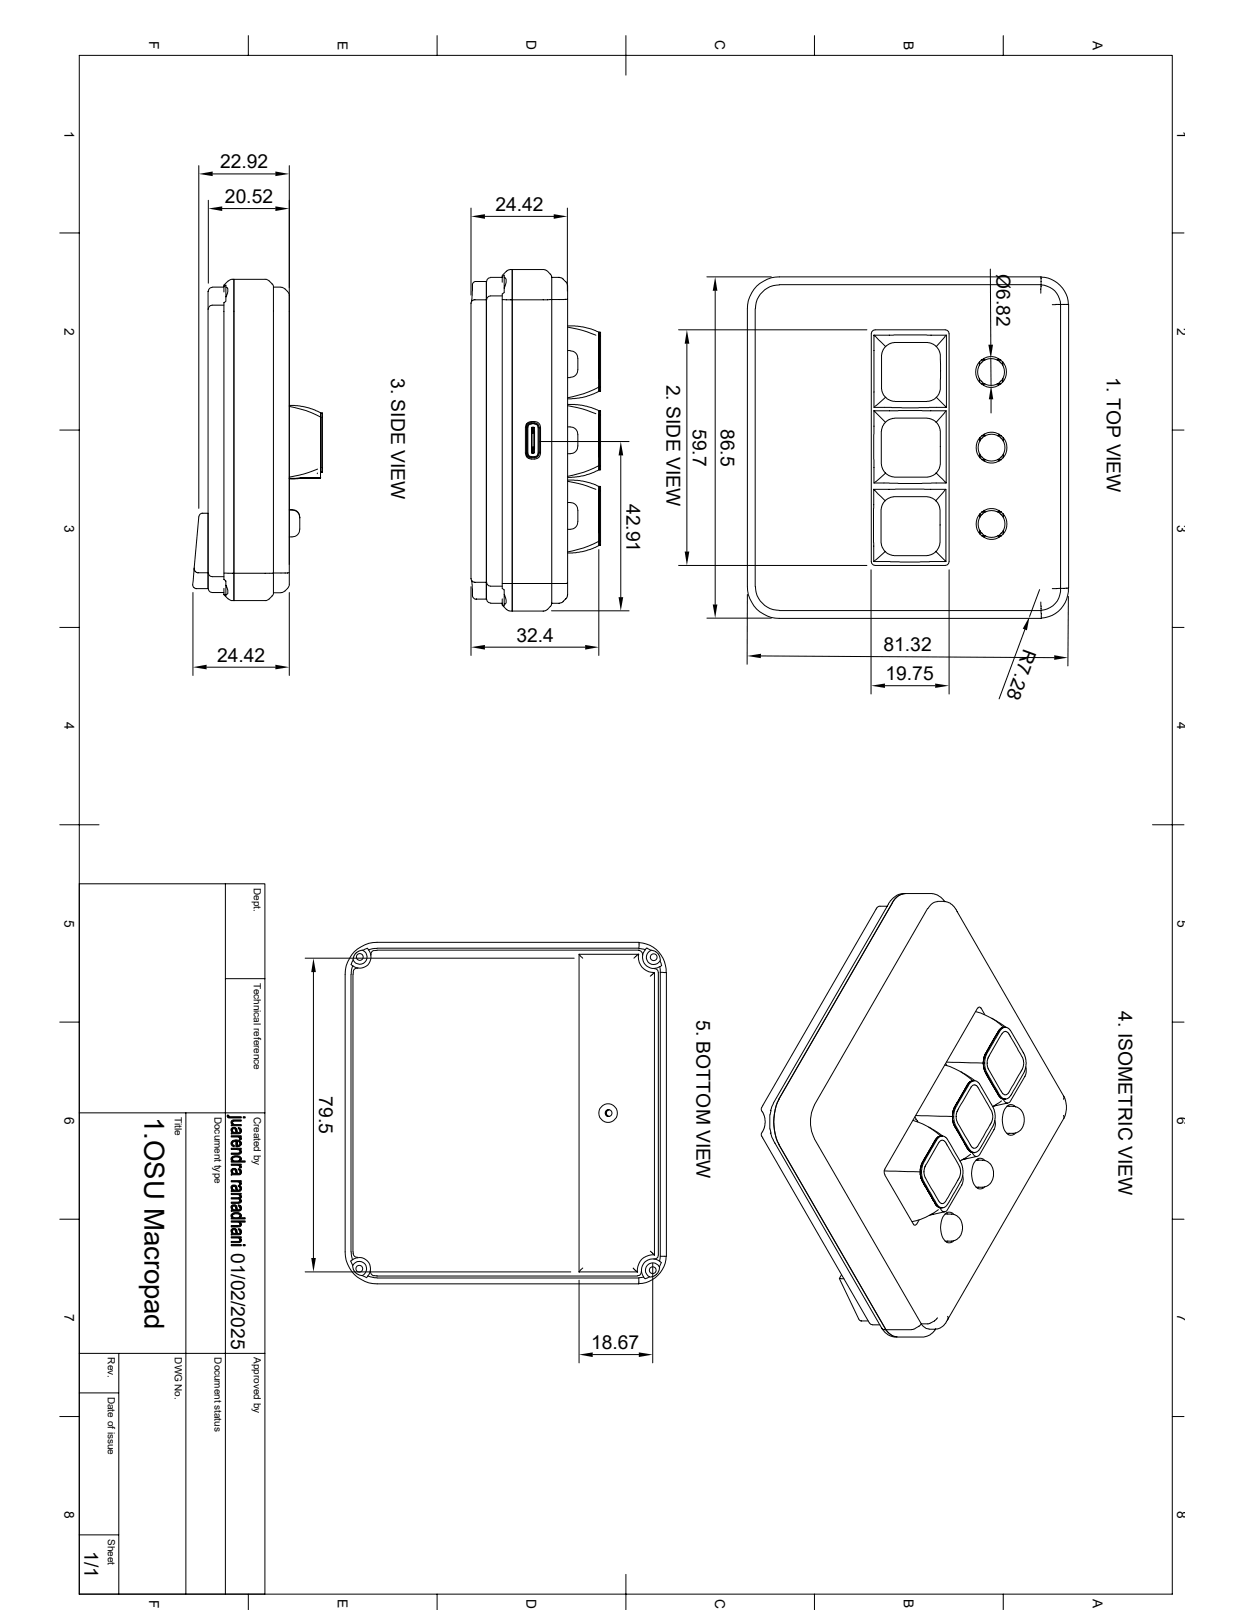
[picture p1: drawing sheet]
<svg xmlns="http://www.w3.org/2000/svg" width="216mm" height="279mm" viewBox="0 0 216 279" stroke-linecap="round" stroke-linejoin="round" font-family="sans-serif">
<g fill="none" stroke="#000" stroke-width=".17">
<path d="M13.8 9.6h189.7v267h-189.7zM43.1 6.2v3.4M75.9 6.2v3.4M108.6 6.2v6.8M141.4 6.2v3.4M174.1 6.2v3.4M34.5 28.7v59.5M36.2 34.8v14.3M36.9 30.2h10.9M38.6 36.2h9.2M50.2 28.7v69.3M81.7 36.1v15.1"/>
<path d="M84.2 37.5h11.9M98.5 36.1v14.4M10.4 40.4h3.4M36.8 49.8h2.1M36.8 49.9l-.3 .1-.4 .5v48.9M38.9 49.7l.3-.2v.3M38.9 49.7v1M38.9 53h-2.4l-.3 .3v.3M39.2 49.8a.75 .75 0 0 1 .2 1.2l-.2 .6zM39.2 51.6v.7l-.3 .2v46.9M39.6 48.8l-.7 .7v.2M39.6 48.8l.5-.3h6.1l1 .8"/>
<path d="M40.6 48.5v55.7zM47.2 49.3l.3 .5M47.5 49.8v49.6M47.5 49.8h1.3M48.8 49.9a1.76 1.76 0 0 1 1.4 1.4v48.1h-2.7M81.8 52.4l.2-2a1.57 1.57 0 0 1 .3-1.5h2.1v52.1M84.4 52h-2.2l-.5 .5 .1 48a.58 .58 0 0 0 .6 .5h2M84.4 52v49M85.1 48.1h2.1M85.1 48.2l-.3 .1-.4 .6v3.1M87.2 48v1M87.2 48l.3-.2v.3"/>
<path d="M87.2 51.4h-2.4l-.3 .3v.3M87.2 52v49.3M87.5 50l.3-.9a.72 .72 0 0 0-.3-1v2.7l-.3 .2v1h8.6M88.9 46.8v59.2M88.9 46.8h5.5l.6 .2 .5 .6 .3 .5M88.9 46.8h-.6l-.4 .2-.7 .8v.2M95.8 48.1l1.7 .1 .8 .8 .2 .6v2.3M95.8 48.1v3.9M95.8 52v49.3M98.5 56.6l2.6 .1 1.6 .4 1.3 .6M98.5 56.8l2.5 .5 2.4 .9M98.5 51.9l-2.7 .1"/>
<path d="M98.5 51.9v49.3M103.9 58.3v7.4M103.9 58.4h.1M104 57.7v9.5M104 57.7h.2v10.2h-.2M104 57.7v.7M104 58.4v8.8M117.8 57.2h32.7M119.2 59.6v36.1M122.7 48h11.2M124.1 50.5v54.4M131.1 53.6v48.2"/>
<path d="M135.3 49.4a4.2 4.2 0 0 0-4.2 4.2M135.3 49.4h45.4M151.6 57.3l12.4-.1 .4 .1 .2 .3 .1 39.9-.1 .3-.2 .2-12.5 .1-.3-.1-.3-.2-.1-39.9 .1-.3zM151.7 58.2v12.5h12.6l-1.8-1.7M151.7 58.2l2 2M151.7 58.2h12.6v12.5M164.2 58.2l-1.7 2M171.9 46.7l.1 13.1M180.7 48.1a4.9 4.9 0 0 1 4.7 4.7M180.7 49.4a3.5 3.5 0 0 1 3.4 3.4M180.7 49.4v-1.4h-45.4a5.5 5.5 0 0 0-5.6 5.6v48.2a5.5 5.5 0 0 0 5.6 5.5h45.4v-1.3M180.7 49.4l-.1 1.5"/>
<path d="M184.1 52.8v49.3M184.1 52.8h1.4M184.1 52.8l-1.5 .1M185.5 52.8v49.3h-1.4M203.5 40.4h2M10.4 74.6h3.4M50.2 70.4h1.4l1.3 .2 1.7 .5 1.1 .6M50.2 70.5l2.9 .7 2.6 1.2M55.7 71.7h.3v10.2M55.7 71.7v10.2M55.7 72.4v9.5M55.7 71.7v.7"/>
<path d="M91.4 74h.1M91.4 78.6l.3 .6 .5 .3M91.4 75.3h.1M91.4 79.2h.3M91.4 75.7h.1M91.4 77h.1M91.4 77.5h.1M91.4 78.8h.1M91.4 73.6v5.6M91.4 74.3h.1M91.4 74.6h.1M91.4 78.2h.1"/>
<path d="M91.4 78.6h.1M91.4 79.2h.1M91.4 73.5h.3M91.5 73.6h-.1M91.5 73.4a1.66 1.66 0 0 1 2.2 .3l.1 .5v4.4a1.26 1.26 0 0 1-1.8 1 .96 .96 0 0 1-.8-1v-4.4zM91.7 73.4h1.3l.3 .2 .3 .4v4.6l-.1 .4-.3 .3-.4 .2h-1.1M92.2 73.4l-.5 .2-.3 .6M92.2 73.6l-.4 .1-.2 .5 .1 4.7a1.16 1.16 0 0 0 1.5 .2l.2-.5v-4.4l-.2-.5-.4-.1M92.2 73.5l-.5 .2-.2 .5v4.4l.2 .5 .5 .2M92.2 79.4h.6M92.2 73.4h.6M92.2 74.8h.1"/>
<path d="M92.2 73.5h.6M92.3 76.3v.2M92.3 76.7v.1M92.3 77v.2M92.3 77.3v.3M92.3 77.7v.2M92.3 75.9v.3M92.3 75.6v.2M92.3 75.3v.2M92.3 74.9v.2M92.3 77.9l-.1 .1M92.4 78h.2v.7h-.2z"/>
<path d="M92.4 74.8h.2v.4h-.2zM92.4 78v-.4h.2v.4M92.4 74.2h-.2v4.4h.2M92.6 74.2h.2v.6h-.2v-.7h-.2l-.1 .7 .1 3.1M92.6 77.9h.1M92.7 77.9l.1 .7h-.2M92.7 74.8v3.1M92.8 73.5l.3 .1 .3 .2 .1 .4M92.8 74.8v3.2M92.8 76.3v.2M92.8 76.7v.1M92.8 77v.2"/>
<path d="M92.8 77.3v.3M92.8 77.7v.2M92.8 75.9v.3M92.8 75.6v.2M92.8 75.3v.2M92.8 74.9v.2M93.5 78.6l-.2 .5-.5 .2M93.5 74.2v4.4M93.6 78.5h.2M93.6 74.3h.2M93.7 76.6h15.5M98.5 70.2h1.7l1.6 .3 2.2 .8"/>
<path d="M98.5 74.1a1.52 1.52 0 0 1 1.8 1.9 3.5 3.5 0 0 1-.4 2.4l-.5 .3h-.9M98.5 65.5h.4M98.5 60.8h.4M98.5 70.4l2.5 .6 2.4 .8M98.9 60.9a1.47 1.47 0 0 1 1.4 1.9 3.3 3.3 0 0 1-.4 2.3l-.5 .3-.5 .1M103.9 71.9v7.4M103.9 72v.1M103.9 67.2l-2.6 1.1-2.8 .7M104 67.9l-1.7 .7-1.3 .4-2.5 .2M104 67.2v.7M104 71.3v9.5M104 71.3h.2v10.2h-.2"/>
<path d="M104 71.3v.7M104 72v8.8M107.7 79v24.6M151.7 71.3v12.5h12.5l-1.7-1.7M151.7 71.3l2 2M151.7 71.3h12.5M153.6 60.2l.7-.5 .9-.3h5.8l.6 .2 .7 .4 .8 1.1 .1 2.2v4.3l-.3 .9-.4 .5-.5 .4-1.1 .3h-5.5l-.9-.2-.5-.3-.7-.7-.3-1v-5.9l.1-.5zM153.7 68.9l-2 1.8M162.5 73.3l-.6-.4-1-.3h-6l-.7 .3-.7 .6-.3 .5-.2 .8v5.7l.2 .9 .6 .9 .5 .2 .9 .3h5.8l.8-.3 .7-.4M162.5 73.3l.5 .8 .2 .7v5.8l-.2 .7-.5 .8M164.2 71.3l-1.7 2M164.2 71.3v12.5"/>
<path d="M170 62.8v.6M170 65.7v.6M170 62.8v.5M170.1 75.9v.7M170.1 78.8v.6M170.1 75.9v.6M170.1 78.9v.6M170.3 66.6h.6M170.3 62.5h.6M170.3 66.1l.1 .2M170.3 62.4h.7M170.3 66.6h.7"/>
<path d="M170.3 79.7h.6M170.3 75.6h.6M170.3 79.2l.2 .2M170.4 62.8l-.1 .2M170.4 75.6h.7M170.4 79.8h.7M170.5 75.9l-.2 .2M170.7 62.2v.2M170.7 66.6v.3M170.8 75.4v.2M170.8 79.8v.2M170.9 79.8v.3"/>
<path d="M170.9 75.3v.3M172 62.2v4.7M172 69.3v2.4M173 62.4h.7M173 66.6h.7M173.1 75.6h.7M173.1 79.8h.7M173.1 66.6h.6M173.1 62.5h.6M173.2 79.7h.6M173.2 75.6h.6M173.3 62.2v.2"/>
<path d="M173.3 66.6v.3M173.4 79.8v.3M173.4 75.3v.3M173.4 79.8l-.1 .1M173.4 75.4v.2M173.4 79.8v.2M173.6 62.8l.1 .2M173.7 75.9l.1 .2M173.7 66.1l-.1 .2M173.8 79.2l-.1 .2M174 62.8v.5M174 65.7v.6"/>
<path d="M174.1 62.8v.6M174.1 65.7v.6M174.1 75.9v.6M174.1 78.9v.6M174.2 75.9v.7M174.2 78.8v.6M203.5 74.6h2M33.7 98.6a.81 .81 0 0 0 .7 .8h1.7v-10.3h-1.1l-.3 .1-.2 .5-1.1 11.7a.65 .65 0 0 0 .7 .8h2v-2.8M36.1 99.4v2.8M36.2 99.4v.3l.3 .3 2.4 .1M47.5 99.4v3.5M47.5 99.4h-8.6v1.1l.3 .3v.8"/>
<path d="M50.2 99.4v.5a3.1 3.1 0 0 1-.3 2.2l-.6 .6-.5 .1M50.2 88.4a1.41 1.41 0 0 1 1.8 1.5M50.2 88.5a1.42 1.42 0 0 1 1.8 1.4M52 89.9v.6a3.5 3.5 0 0 1-.4 2.3l-.4 .3-1 .1M55.1 82.1v.1M55.1 81.4l-2.4 .9-2.5 .5M55.6 82.9l-5.4 .2 5.4-.1M55.6 81.2v1.6M55.7 81.9l-.1 .1M55.7 81.9h.1M55.7 81.2h-.1M55.7 82.9l-5.5 .1"/>
<path d="M56 81.9h-.3M56 81.9l-.4 .1h.4M98.5 83.4l1.1-.1 1.5 .2 1.4 .3 1.5 .6M98.5 87.2a1.52 1.52 0 0 1 1.8 2 3.5 3.5 0 0 1-.4 2.3l-.5 .3-.9 .1M98.5 83.5l2.5 .6 2.4 .8M103.9 85v7.5M103.9 85.1v.1M103.9 93.9l-2.6 1.2-2.8 .7M103.9 80.8l-2.6 1.2-2.8 .7M103.9 95.4v18.3M104 94.7l-1.5 .6-1.5 .5-2.5 .2M104 81.5l-1.7 .8-1.2 .3-2.6 .2"/>
<path d="M104 84.4v9.5M104 93.9v.8M104 80.8v.7M104 84.4h.2v10.3h-.2M104 84.4v.7M104 85.1v8.8M117.8 98.1h32.7M151.2 98.9v21.5M151.6 84.9l2 2M151.6 84.9v12.6M151.6 84.9h12.6v12.6M153.6 95.7l.6 .4 1 .3h5.7l1-.3 .5-.4"/>
<path d="M153.6 95.7l-.5-.8-.2-.7v-5.8l.2-.7 .4-.7 1-.7 .6-.1h5.8l1 .3 .7 .6 .4 .7 .2 .7v5.6l-.3 .9-.5 .7M153.6 95.7l-2 1.8M153.7 95.7h.1M153.7 95.6h.1M153.7 82.1l-2 1.7M162.4 95.7h.1M162.4 95.6h.1M162.4 95.7l1.8 1.8h-12.6M164.1 84.9l-1.7 2M164.7 98.9v21.5M170.1 89.2v.6M170.1 92v.6"/>
<path d="M170.1 89.1v.6M170.1 92.1v.6M170.3 93h.6M170.3 88.9h.6M170.3 92.5l.2 .1M170.4 88.8h.7M170.4 93h.7M170.5 89.2l-.2 .2M170.8 88.6h.1M170.8 88.7h.1M170.8 88.6v.2M170.8 93v.3"/>
<path d="M170.9 88.6v.2M170.9 93v.3M173.1 88.8h.7M173.1 93h.7M173.2 93h.6M173.2 88.9h.6M173.3 88.6h.1M173.3 88.7h.1M173.4 88.6v.2M173.4 93v.3M173.7 89.2l.1 .2M173.8 92.5l-.1 .1"/>
<path d="M174.1 89.1v.6M174.1 92.1v.6M174.2 89.2v.6M174.2 92v.6M10.4 108.9h3.4M33.5 102.8v14.4M35.9 115.8h11.9M36.2 102.2v.3l.3 .2 .3 .1h2.1M38.9 102.1v1M38.9 103.1l.3 .3v-1.8l.3 .8a.51 .51 0 0 1-.3 .8M38.9 103.1l.7 .8M47.2 103.4l-1 .8h-6.1l-.5-.3"/>
<path d="M47.5 102.9h1.3M47.5 102.9l-.3 .5M50.2 102.8v14.4M81.7 101.8v11.9M81.8 100.7l.2 1.8a1.33 1.33 0 0 0 .3 1.4l2.1 .1M84.2 112.3h17.4M84.4 101v3M84.5 104v.3l.3 .3h.3M84.5 101v.4l.5 .3h2.2M85.1 104.7h2.1M87.2 103.9v1M87.2 104.9v.1l1 1h.7"/>
<path d="M87.5 103.1l.3 .7a.66 .66 0 0 1-.3 1.1zM87.5 104.9v.3l-.3-.3M95.7 106h13.5M95.8 101.3v3.4M95.8 101.3h-8.6v.8l.3 .3v.7M95.8 104.7l-.3 .5-.5 .6-.6 .2h-5.5M98.5 101.2l-2.7 .1M98.5 101.2v2.1l-.2 .5-.8 .8-1.7 .1M122.7 107.3h11.2M129.7 103.2v12.1M131.1 101.8a4.2 4.2 0 0 0 4.2 4.1M132 113.8l51 .3"/>
<path d="M135.3 106h45.4M153.6 119h8.7M177.9 109.2l-4.5 12.1M180.4 102.3l-1.7 4.7M180.6 104.5l.1 1.5M184.1 102.1a3.6 3.6 0 0 1-3.4 3.8M184.1 102.1l-1.5 .1M185.4 102.1a5 5 0 0 1-4.7 5.2M185.4 103.5l-.1 12.1M203.5 108.9h2M10.4 143.1h6.8M13.8 153.4h32.2v123.2"/>
<path d="M39.1 153.4v123.2M152.1 157.6l-19.9 34.6M154 157.3h-1.4l-.4 .3M154.9 156.7l-19.7 34.1M157.1 155.1h-.2a3.3 3.3 0 0 0-2.7 1.8l-20 34.6M157.1 155.1h5l1.2 .6 .7 .8M157.1 155.1a2.73 2.73 0 0 0-2.2 1.6M161 157.6l-19.6 34.1M162.7 156.5a2.05 2.05 0 0 0-1.7 1.2M162.7 156.4l1.8 .1 .8 .5 .5 .6 18.9 32.7-.1 .5M200 143.1h5.5M10.4 177.4h3.4"/>
<path d="M39.1 169.8h6.9M53 166.3h46.7M54.4 168.7v49.6M60.9 169.1v48.2M60.9 167.3l.3 .3M61.2 167.6l.9 .4M61.2 167.6l-.2 .7v.8M61.3 169.1v48.2M61.3 166.6l-.3 .7M61.3 168.7v.4M62.1 168l-.5 .1-.3 .5M62.9 164.9a1.25 1.25 0 0 1 .4 2.1 1.25 1.25 0 0 1-2-.4"/>
<path d="M63 164.9l-.6 .1-.7 .5-.3 .5-.1 .6M63.7 164.6l-.7 .3M63.7 164.5l.3 .3M63.9 164.8a1.93 1.93 0 0 1 .2 2.3 1.93 1.93 0 0 1-2 .9M65 164.9l-.5 .3-.1 .5M65.4 164.9l-.4 .1M65.4 164.5h45.5v-.7v-.3h-45.5a5.5 5.5 0 0 0-5.5 5.6v48.2a5.5 5.5 0 0 0 5.5 5.5h45.5v-1h-45.5M65.4 164.6h-.7l-.7 .2M65.4 164.9h45.4M100.5 165.6l.6 .7M100.5 165.6v55.1M100.5 165.6h10.3l-.8 .7"/>
<path d="M110.8 164.9l.5 .3 .2 .5M110.9 165.6a2.63 2.63 0 0 0 2.7 3.2M110.9 164.9h.1M110.9 164.6l1.1 .2 .3-.3 .7 .4a1.28 1.28 0 0 0-.5 2.1 1.28 1.28 0 0 0 2.1-.2M110.9 163.6a5 5 0 0 1 4.7 5.2M112 164.8a1.93 1.93 0 0 0 0 2.6 1.93 1.93 0 0 0 2.5 .3M112.9 169.4l.7-.6v49l-.7-.7M113 164.9l.8 .2 .5 .5 .2 .5 .1 .7M113.5 168.1l.5 .2 .3 .5v49a.66 .66 0 0 1-.8 .7M114.5 167.8l.1 .9M114.6 166.8l.2 .8M114.6 168.7l1.1 .1v49.2h-1.1"/>
<path d="M114.6 168.7v49.3M114.9 167.5l-.3 .3M169.3 175.6a11.8 11.8 0 0 1 4.9 2.7M169.7 174.9l-16.2 28M169.7 175l.3-.2 .2 .2M170.3 174.9l.6 1.2M172.1 176.7l2.5 1.6M173.9 179.3h.1a.74 .74 0 0 1 .8-.2 .74 .74 0 0 1 .5 .6l2.2 3.9 .2 1.1-.3 .9-2.4 4.1a.75 .75 0 0 1-.8 .2 .75 .75 0 0 1-.5-.6l-2.3-3.9-.1-1.3 .2-.7zM174.2 178.3l-.6 .2-.5 .7-2.1 3.7-.3 .8-.1 .8M174.2 178.3h.1M174.2 178.3l-.5 .1-.4 .5-2.4 4.1-.3 1.3 .2 1.3 .6 1.3 2 3.3 .3 .4 .5 .2M174.2 178.3h.3l-.6 .1-.3 .5-2.3 3.9-.4 1v1.2l.4 1.2 2.1 3.6 .4 .7 .7 .3"/>
<path d="M174.2 178.3l-.5 .2-.9 1.2-1.9 3.3-.3 1.5M174.5 178.3l.4 .1 .5 .4 2.3 4 .3 .7 .1 .9-.1 .9-.4 1-2.2 3.8-.5 .5-.4 .2M203.5 177.4h2M13.8 193.1h32.2M32.3 193.1v83.5M105.7 192.6a.59 .59 0 0 0-.6 .6 .59 .59 0 0 0 .6 .6M105.7 192.6a.6 .6 0 0 0-.5 .6 .6 .6 0 0 0 .5 .6M132.2 192.2v.5l.4 .8 .2 1-.1 1.2-.4 .7M132.2 197.1l18.7 32.5 .2 .2 .4 .1h1.2M132.3 196.5l-.2 .3 .1 .4M133.6 193.5v2.4M133.6 195.9l.2 .7"/>
<path d="M133.7 196.6h.1M133.7 192.7h.1M133.7 196.6l.5 1.3M133.7 196.7h.1M133.8 192.7l-.2 .8M134.2 197.9l18.9 32.7 .7 .2M134.2 191.5l-.5 1.2M135.2 198.6l18.6 32.2M135.2 190.8a8.8 8.8 0 0 0 0 7.8M141.4 191.8a6.6 6.6 0 0 0 0 5.8l18.5 32.1M158.5 194.4a12.1 12.1 0 0 1 4.8 2.8M158.8 193.8l.5 .8"/>
<path d="M158.8 194.3h.1M158.9 193.6l6.4 .2M159.2 194.4l.1 .3M161.2 195.6l2.4 1.5M163 198.2a.74 .74 0 0 1 .8-.2 .74 .74 0 0 1 .5 .6l2.3 4 .1 1-.2 .9-2.5 4.1a.68 .68 0 0 1-.7 .2 .68 .68 0 0 1-.5-.6l-2.3-3.9-.1-1.2 .3-1zM163.3 197.1l-.5 .2-.5 .6-2.2 3.8-.4 1.2v1l.4 1.2 2.4 4.1 .4 .3 .4 .1M163.3 197.1h.2l-.4 .2-.5 .4-2.2 3.8-.4 1-.1 1.3 .4 1.3 2.3 4 .5 .4 .4 .1M163.3 197.1l-.5 .2-.3 .3-1.9 3.2-.7 1.5-.2 1.1M163.3 197.1l-.5 .2-.4 .4-2 3.4-.5 1.2-.2 1.1M163.3 197.1h.1M163.5 197.1l.6 .2 .3 .4 2.2 3.8 .4 .9 .1 .7v.9l-.3 1.1-2.3 3.9-.4 .4-.6 .2M164 184.8a11.8 11.8 0 0 1 4.9 2.8"/>
<path d="M164.1 184.6l.2 .3M164.3 184.3l6.3 .2M165.3 193.8l.1 .8 .4 1.1 2.2 3.8 .4 .4 .5 .1M166.8 186l2.4 1.5M168.5 188.7l.1-.1a.74 .74 0 0 1 .8-.3 .74 .74 0 0 1 .5 .7l2.2 3.9 .2 1.1-.3 .9-2.3 4-.4 .3-.3 .1-.6-.7-2.2-3.7-.3-.8 .2-1.2zM168.9 187.5l-.5 .2-.5 .6-2.2 3.7-.4 1.3v1.1l.4 1.1 2.3 4 .4 .4 .5 .1M168.9 187.5h.2l-.6 .2-.3 .4-2.3 4-.3 1-.1 1 .2 .8 .3 .7 2.1 3.6 .4 .6 .6 .2M168.9 187.5l-.5 .2-.4 .3-2 3.5-.6 1.5-.1 .8M168.9 200h-.1M168.9 187.5l-.5 .2-.5 .5-2.3 4-.3 1v.6M168.9 187.5h.1M169.1 187.5l.4 .1 .5 .5 2.3 3.9 .4 1.5v.9l-.4 1.1-2.4 4.1-.8 .4"/>
<path d="M170.6 184.5l.2 1.1 .6 1.3 2 3.3 .3 .4 .5 .2M172.6 194.4l.2 .7-.3 .9-2.4 4.3a.69 .69 0 0 1-.8 .4 .69 .69 0 0 1-.6-.6M172.9 191.7l-.6 .4M173 191.8l-.4 .1M173.8 191.1l-1.5 .9M174.2 190.7v.1M174.5 190.8h-.3M174.7 192h1.3l.8 .3 .6 .6 .4 1.1-.1 1.1-.6 1.1-.7 .4-1.7 .1M174.8 191.4l-2.3 .5M175 191.8l.2 .2M175.2 196.7l-.2 .2M176.3 192.1a1.08 1.08 0 0 0-1.1-.4 1.08 1.08 0 0 0-.8 .8 3.9 3.9 0 0 0 .5 4.3 .96 .96 0 0 0 1.4-.2"/>
<path d="M178 185.2l.1 .9-.2 .7-2.5 4.3a.59 .59 0 0 1-.6 .3 .59 .59 0 0 1-.5-.3l-.2-.3M184.6 193.6l.1 .5-20.2 34.8M184.6 190.3l.3 .5 .2 1-.1 1.5-.4 .8M10.4 211.6h3.4M61 217.3l.2 1.3M61.1 218.6l-.2 .3 .6 1.7 .4 .5 1 .3M61.2 218.7a1.92 1.92 0 0 1 2.6 .1 1.92 1.92 0 0 1 0 2.6M61.2 219.6a1.28 1.28 0 0 1 2.1-.3 1.28 1.28 0 0 1-.4 2.1M61.3 217.6l.3 .5 .5 .1M61.3 217.3v.3M113.3 219.2v17.3M113.5 218.5a1.97 1.97 0 0 0-1.9 1 1.97 1.97 0 0 0 .1 2.1l-.8 .1"/>
<path d="M113.6 217.8a2.61 2.61 0 0 0-2.9 2.9M114.5 219.9l-.1 .6-.4 .6-.5 .4-.8 .1M114.5 218.9l.3 .2-.4 .8a1.27 1.27 0 0 0-2-.4 1.27 1.27 0 0 0 .3 2.1M114.6 218l-.1 .9-1-.4M115.6 218a4.9 4.9 0 0 1-4.7 4.8M153.5 203.2l6.2 .2M153.5 203.9l5 8.6M153.6 202.9l-.1 .3 .1 .6M158.5 212.4l.3 .2 .2-.2M159.5 211.7l-.4 .8M159.7 203.4l.3 1.5 1.9 3.3 .7 1.1 .3 .2 .4 .1M162 210.6l-.7 .3"/>
<path d="M162.1 210.7l-.5 .1M162.9 209.9l-1.5 1a9.3 9.3 0 0 1-3.1 1.1M163.3 209.6h-.1M163.3 209.6h.2M163.9 210.3l-2.3 .5M164 210.7h1.3l.7 .2 .7 .8 .3 1.1-.2 1.4-.3 .5-.4 .4-.9 .3h-1.2M164.3 210.5l.2 .2M164.5 215.3l-.2 .3M165.6 210.8a1.08 1.08 0 0 0-1.1-.4 1.08 1.08 0 0 0-.8 .8 3.9 3.9 0 0 0 .5 4.3 .96 .96 0 0 0 1.4-.2M167.1 204l.1 .6-.3 1.1-2.4 4.2a.66 .66 0 0 1-.8 .4 .66 .66 0 0 1-.5-.7M167.6 201l-.7 .3M167.6 201.1l-.4 .1"/>
<path d="M168.4 200.3l-1.8 1.2M168.9 200h.2M169.4 201.3h1.2l.8 .3 .6 .5 .4 1.1-.1 1.4-.5 .9-.9 .5h-1.5M169.5 201.3h.1M169.5 200.7l-2.4 .5M169.6 201.1l.3 .2M169.9 206l-.3 .2M170.9 201.4a1.08 1.08 0 0 0-1-.4 1.08 1.08 0 0 0-.9 .8 3.9 3.9 0 0 0 .5 4.3 .96 .96 0 0 0 1.4-.2M203.5 211.6h2M13.8 234.9h32.2M20.6 234.9v41.7M53 220.7h46.1"/>
<path d="M62.9 221.4l.7 .3M63.8 221.5l-.2 .2M63.9 221.4l1.5 .3M64.3 220.6l.1 .5 .5 .3M64.9 221.4h.5M65.4 221.4h45.2M100.5 222.2v14.3M100.5 220.7h.1M101.1 220l-.6 .7M102.9 235.1h8M109.9 220l.7 .7h-10.1M111.3 220.6l-.1 .4a.53 .53 0 0 1-.6 .4"/>
<path d="M112.7 221.6l-.7 .3-.3-.2M145.7 221.9h.2M145.9 221.9h.1M146 221.9h.5M146.1 221.2l-.4 .7 3.3 7 .4 .3h1.3M153.1 230.5l.4 .6 .6 .5 1.1 .4h5.2l1-.4 1-1M153.7 230.7l.6 .7a1.83 1.83 0 0 0 1.4 .6M159.9 229.7l.8 .8 .5 .1M159.9 229.7l-.3 .4-.8 .5-.6 .2h-4.4M162.7 228.7l-.4 .5-.9 .5h-1.5M164.5 228.4v.5M164.5 228.9l-.7 1.1-.7 .5-.8 .2h-1.1"/>
<path d="M10.4 245.8h3.4M13.8 241.7h6.8M203.5 245.8h2M13.8 266.4h6.8M43.1 276.6v2.8M75.9 276.6v2.8M108.6 273.2v6.2M141.4 276.6v2.8M174.1 276.6v2.8"/>
<circle cx="172" cy="64.6" r="2.66"/>
<circle cx="172" cy="64.6" r="2.34"/>
<circle cx="172.1" cy="77.7" r="2.66"/>
<circle cx="172.1" cy="77.7" r="2.34"/>
<circle cx="172.1" cy="90.9" r="2.66"/>
<circle cx="172.1" cy="90.9" r="2.34"/>
<circle cx="62.4" cy="166.1" r=".59"/>
<circle cx="113.5" cy="166.1" r=".59"/>
<circle cx="105.5" cy="193.2" r="1.61"/>
<circle cx="105.6" cy="193.2" r=".59"/>
<circle cx="62.4" cy="220.2" r=".59"/>
<circle cx="113.3" cy="220.4" r=".59"/>
</g>
<g fill="#000" stroke="#000" stroke-width=".17">
<path d="M39.5 193.5h.2v.5l-.3-.3z" fill-rule="evenodd"/>
<path d="M40.3 196.1v.5z" fill-rule="evenodd"/>
<path d="M40.3 194.8l.1 .4z" fill-rule="evenodd"/>
<path d="M40.3 198v.5l.4 .3-.1 .2a.56 .56 0 0 1-.5-.4 .56 .56 0 0 1 .2-.6z" fill-rule="evenodd"/>
<path d="M40.2 195.7l.4-.1 .3 .1 .1 .1v.7a.51 .51 0 0 0-.5-.6l-.2 .1v.5a.51 .51 0 0 1-.1-.8z" fill-rule="evenodd"/>
<path d="M40.4 198l.5-.2 .6 .1 .2 .1v.4l-.1-.2-.4-.1-.1 .9h-.2v-.9l-.5 .1-.1 .3z" fill-rule="evenodd"/>
<path d="M41.6 199.5l.1 .3z" fill-rule="evenodd"/>
<path d="M41.4 195.7l.3 .1v.4v-.2l-.3-.1z" fill-rule="evenodd"/>
<path d="M39.7 193.7l.1 .1h2.1v.2h-2.1z" fill-rule="evenodd"/>
<path d="M40.2 194.5l.3-.1h1.4v.2h-1.4l-.2 .6-.2-.2z" fill-rule="evenodd"/>
<path d="M40.1 195.2h.3v-.2l.2 .2h1.3v.2h-1.8z" fill-rule="evenodd"/>
<path d="M40.1 197.1h1.8v.2h-.3v.2l-.2-.2h-1.3z" fill-rule="evenodd"/>
<path d="M40.1 199.3h1.8v.2h-.3v.2l-.5-.2h-1z" fill-rule="evenodd"/>
<path d="M40.3 196.3l.3 .2h.4v-.7l.1 .2a.38 .38 0 0 0 .1 .4 .38 .38 0 0 0 .4 .1l.1-.7a.54 .54 0 0 1 .2 .7 .54 .54 0 0 1-.6 .3h-1.2v-.2h.2z" fill-rule="evenodd"/>
<path d="M41.6 197.3l.3 .2-.1 .3-.3-.1z" fill-rule="evenodd"/>
<path d="M41.2 198.1v.7l.5-.3v-.5a.58 .58 0 0 1 .1 .7 .58 .58 0 0 1-.7 .3z" fill-rule="evenodd"/>
<path d="M40.1 200.1h1.4l.2-.6a.48 .48 0 0 1 .1 .7 .48 .48 0 0 1-.6 .1h-1.1z" fill-rule="evenodd"/>
<path d="M42.2 193.8h.3v.2h-.3z" fill-rule="evenodd"/>
<path d="M40.3 203.2v.5z" fill-rule="evenodd"/>
<path d="M40.3 206.1v.4z" fill-rule="evenodd"/>
<path d="M40.3 209.5v.5z" fill-rule="evenodd"/>
<path d="M40.3 213.7v.4z" fill-rule="evenodd"/>
<path d="M40.2 200.9l.1-.2v.8l-.2-.3z" fill-rule="evenodd"/>
<path d="M40.2 210.7l.1-.1v.7l-.2-.2z" fill-rule="evenodd"/>
<path d="M40.3 202.9l.6-.1 .1 .1v.8v-.2a.42 .42 0 0 0-.6-.5l-.1 .6a.48 .48 0 0 1 0-.7z" fill-rule="evenodd"/>
<path d="M40.2 205.7h.7l.1 .1v.7v-.1a.42 .42 0 0 0-.6-.5l-.1 .6a.52 .52 0 0 1-.1-.8z" fill-rule="evenodd"/>
<path d="M40.2 209.2l.7-.1 .1 .2v.7v-.1a.46 .46 0 0 0-.5-.6l-.2 .1v.5a.51 .51 0 0 1-.1-.7z" fill-rule="evenodd"/>
<path d="M40.2 213.3l.7-.1 .1 .2v.7v-.1a.42 .42 0 0 0-.6-.6l-.1 .6a.52 .52 0 0 1-.1-.7z" fill-rule="evenodd"/>
<path d="M40.1 207.9l1.5-.1 .1 .6-.3-.3h-1.3z" fill-rule="evenodd"/>
<path d="M41.6 207.3l.1 .3z" fill-rule="evenodd"/>
<path d="M41.6 214.8l.1 .4z" fill-rule="evenodd"/>
<path d="M41.4 202.8l.3 .1v.4l-.1-.2-.2-.1z" fill-rule="evenodd"/>
<path d="M41.4 205.7l.3 .1v.4l-.1-.2-.2-.1z" fill-rule="evenodd"/>
<path d="M41.4 209.1l.3 .1v.4l-.1-.2-.2-.1z" fill-rule="evenodd"/>
<path d="M41.4 213.2l.3 .1v.4l-.1-.2-.2-.1z" fill-rule="evenodd"/>
<path d="M40.1 216h1.8v.2h-1.8z" fill-rule="evenodd"/>
<path d="M40.1 202h1.8v.2h-.3v.3l-.3-.3h-1.2z" fill-rule="evenodd"/>
<path d="M40.1 204.9h1.8v.2h-.3v.3l-.3-.3h-1.2z" fill-rule="evenodd"/>
<path d="M40.1 207.1h1.8v.2h-.3v.2l-.2-.2h-1.3z" fill-rule="evenodd"/>
<path d="M40.1 214.6h1.8v.2h-.3v.3l-.2-.3h-1.3z" fill-rule="evenodd"/>
<path d="M40.4 200.7l.6-.1a.59 .59 0 0 1 .7 .1 .59 .59 0 0 1 .1 .7l-.1 .1v-.4a.82 .82 0 0 0-1.3-.1l-.1 .1z" fill-rule="evenodd"/>
<path d="M41.6 202.2l.3 .2-.1 .3-.3-.1z" fill-rule="evenodd"/>
<path d="M40.3 203.4l.3 .2 .4 .1v-.8l.1 .2a.36 .36 0 0 0 .1 .4 .36 .36 0 0 0 .4 .1l.1-.7 .1 .1a.53 .53 0 0 1 .1 .6 .53 .53 0 0 1-.6 .3l-1.2 .1v-.3h.2z" fill-rule="evenodd"/>
<path d="M41.6 205.1l.3 .2-.1 .3-.3-.1z" fill-rule="evenodd"/>
<path d="M40.3 206.3l.3 .2h.4v-.7l.1 .2a.35 .35 0 0 0 .1 .4 .35 .35 0 0 0 .4 .1l.1-.7a.54 .54 0 0 1 .2 .6 .54 .54 0 0 1-.6 .4h-1.2v-.2l.2-.1z" fill-rule="evenodd"/>
<path d="M40.1 208.6h1.4l.2-.2v-.3a.42 .42 0 0 1 .2 .5 .42 .42 0 0 1-.6 .2h-1.2z" fill-rule="evenodd"/>
<path d="M41.7 207.3a.39 .39 0 0 1 .2 .4 .39 .39 0 0 1-.3 .3z" fill-rule="evenodd"/>
<path d="M40.3 209.7l.3 .2 .4 .1v-.7l.1 .1a.35 .35 0 0 0 .1 .4 .35 .35 0 0 0 .4 .1l.1-.7a.54 .54 0 0 1 .2 .7 .54 .54 0 0 1-.6 .3h-1.2v-.2h.2z" fill-rule="evenodd"/>
<path d="M40.4 210.6l.7-.2a.52 .52 0 0 1 .7 .3 .52 .52 0 0 1-.1 .6v-.3a.82 .82 0 0 0-1.3-.1l-.1 .1z" fill-rule="evenodd"/>
<path d="M40.1 212.7h1.4l.2-.2v-.4a.47 .47 0 0 1 .1 .6 .47 .47 0 0 1-.6 .2h-1.1z" fill-rule="evenodd"/>
<path d="M40.3 213.8l.3 .2 .4 .1v-.7l.1 .1a.35 .35 0 0 0 .1 .4 .35 .35 0 0 0 .4 .1l.1-.7a.54 .54 0 0 1 .2 .7 .54 .54 0 0 1-.6 .3h-1.2v-.2h.2z" fill-rule="evenodd"/>
<path d="M40.1 215.4h1.3l.3-.2v-.4a.48 .48 0 0 1 .1 .7 .48 .48 0 0 1-.6 .1h-1.1z" fill-rule="evenodd"/>
<path d="M42.2 216h.3v.2h-.3z" fill-rule="evenodd"/>
<path d="M40.1 201.5h.2v-.2l.4 .2a.7 .7 0 0 0 1-.4v.4h.8v.2h-2.4z" fill-rule="evenodd"/>
<path d="M40.3 211.1a.87 .87 0 0 0 1.4-.1v.3h.8v.2h-2.4v-.2h.2z" fill-rule="evenodd"/>
<path d="M40.1 211.9h2.4v.2h-.8v.3l-.3-.3h-1.3z" fill-rule="evenodd"/>
</g>
<g fill="#000">
<path d="M34.5 30.2l2.4-.4v.8zM36.2 36.2l2.4-.4v.8zM47.8 35.8l2.4 .4-2.4 .4zM47.8 29.8l2.4 .4-2.4 .4zM81.7 37.5l2.5-.3v.8zM96.1 37.2l2.4 .3-2.4 .5zM119.2 57.2l.4 2.4h-.8zM124.1 48l.4 2.5h-.8zM171.5 59.8h.8l-.3 2.4zM107.7 76.6l.5 2.4h-.8zM172 66.9l.4 2.4h-.8zM118.8 95.7h.8l-.4 2.4z"/>
<path d="M33.5 115.8l2.4-.4v.8zM47.8 115.4l2.4 .4-2.4 .4zM81.7 112.3l2.5-.4v.8zM101.6 111.9l2.3 .4-2.3 .4zM107.4 103.6h.8l-.5 2.4zM123.7 104.9h.8l-.4 2.4zM129.7 113.8l2.4-.3-.1 .7zM151.2 119l2.4-.4v.8zM162.3 118.6l2.4 .4-2.4 .4zM178.7 107l-.5 2.4-.7-.3zM183 113.7l2.3 .4-2.3 .4zM54.4 166.3l.4 2.4h-.8z"/>
<path d="M54 218.3h.8l-.4 2.4zM100.5 235.1l2.4-.4v.8zM110.9 234.7l2.4 .4-2.4 .4z"/>
</g>
<text font-size="4.8" x="25.1" y="193.8" transform="rotate(90 25.1 193.8)">1.OSU Macropad</text>
<g font-size="3.3">
<text x="38.2" y="29.2">22.92</text>
<text x="39" y="35.2">20.52</text>
<text x="86" y="36.6">24.42</text>
<text x="172.9" y="47.5" transform="rotate(90 172.9 47.5)">Ø</text>
<text x="172.9" y="50.1" transform="rotate(90 172.9 50.1)">6.82</text>
<text x="67.9" y="65.6" transform="rotate(90 67.9 65.6)">3. SIDE VIEW</text>
<text x="192.1" y="65.4" transform="rotate(90 192.1 65.4)">1. TOP VIEW</text>
<text x="115.7" y="66.8" transform="rotate(90 115.7 66.8)">2. SIDE VIEW</text>
<text x="120.2" y="74.4" transform="rotate(90 120.2 74.4)">59.7</text>
<text x="125.1" y="74.4" transform="rotate(90 125.1 74.4)">86.5</text>
<text x="108.8" y="87.4" transform="rotate(90 108.8 87.4)">42.91</text>
<text x="89.6" y="111.3">32.4</text>
<text x="153.3" y="112.9">81.32</text>
<text x="177.7" y="112.5" transform="rotate(110 177.7 112.5)">R7.28</text>
<text x="37.7" y="114.8">24.42</text>
<text x="153.7" y="118">19.75</text>
<text x="120.9" y="177" transform="rotate(90 120.9 177)">5. BOTTOM VIEW</text>
<text x="194.1" y="175.5" transform="rotate(90 194.1 175.5)">4. ISOMETRIC VIEW</text>
<text x="55.4" y="190.2" transform="rotate(90 55.4 190.2)">79.5</text>
<text x="40.1" y="217.4" transform="rotate(90 40.1 217.4)">01/02/2025</text>
<text x="102.6" y="234.1">18.67</text>
<text x="14.7" y="269.2" transform="rotate(90 14.7 269.2)">1/1</text>
</g>
<g font-size="2.4">
<text x="25.9" y="7.2" transform="rotate(90 25.9 7.2)">F</text>
<text x="58.6" y="7.1" transform="rotate(90 58.6 7.1)">E</text>
<text x="91.4" y="7" transform="rotate(90 91.4 7)">D</text>
<text x="124.1" y="7" transform="rotate(90 124.1 7)">C</text>
<text x="156.9" y="7.1" transform="rotate(90 156.9 7.1)">B</text>
<text x="189.7" y="7.1" transform="rotate(90 189.7 7.1)">A</text>
<text x="11.2" y="22.6" transform="rotate(90 11.2 22.6)">1</text>
<text x="204.3" y="22.6" transform="rotate(90 204.3 22.6)">1</text>
<text x="11.2" y="56.9" transform="rotate(90 11.2 56.9)">2</text>
<text x="204.3" y="56.9" transform="rotate(90 204.3 56.9)">2</text>
<text x="11.2" y="91.1" transform="rotate(90 11.2 91.1)">3</text>
<text x="204.3" y="91.1" transform="rotate(90 204.3 91.1)">3</text>
<text x="11.2" y="125.3" transform="rotate(90 11.2 125.3)">4</text>
<text x="204.3" y="125.4" transform="rotate(90 204.3 125.4)">4</text>
<text x="11.2" y="159.6" transform="rotate(90 11.2 159.6)">5</text>
<text x="204.3" y="159.6" transform="rotate(90 204.3 159.6)">5</text>
<text x="11.2" y="193.8" transform="rotate(90 11.2 193.8)">6</text>
<text x="204.3" y="193.8" transform="rotate(90 204.3 193.8)">6</text>
<text x="11.2" y="228" transform="rotate(90 11.2 228)">7</text>
<text x="204.3" y="228.1" transform="rotate(90 204.3 228.1)">7</text>
<text x="11.2" y="262.3" transform="rotate(90 11.2 262.3)">8</text>
<text x="204.3" y="262.3" transform="rotate(90 204.3 262.3)">8</text>
<text x="25.9" y="277.6" transform="rotate(90 25.9 277.6)">F</text>
<text x="58.6" y="277.5" transform="rotate(90 58.6 277.5)">E</text>
<text x="91.4" y="277.5" transform="rotate(90 91.4 277.5)">D</text>
<text x="124.1" y="277.5" transform="rotate(90 124.1 277.5)">C</text>
<text x="156.9" y="277.5" transform="rotate(90 156.9 277.5)">B</text>
<text x="189.7" y="277.5" transform="rotate(90 189.7 277.5)">A</text>
</g>
<g font-size="1.7">
<text x="44" y="154.1" transform="rotate(90 44 154.1)">Dept.</text>
<text x="44" y="170.5" transform="rotate(90 44 170.5)">Technical reference</text>
<text x="30.4" y="193.8" transform="rotate(90 30.4 193.8)">Title</text>
<text x="37.2" y="193.8" transform="rotate(90 37.2 193.8)">Document type</text>
<text x="44" y="193.8" transform="rotate(90 44 193.8)">Created by</text>
<text x="18.7" y="235.5" transform="rotate(90 18.7 235.5)">Rev.</text>
<text x="30.4" y="235.5" transform="rotate(90 30.4 235.5)">DWG No.</text>
<text x="37.2" y="235.5" transform="rotate(90 37.2 235.5)">Document status</text>
<text x="44" y="235.5" transform="rotate(90 44 235.5)">Approved by</text>
<text x="18.7" y="242.4" transform="rotate(90 18.7 242.4)">Date of issue</text>
<text x="18.7" y="267" transform="rotate(90 18.7 267)">Sheet</text>
</g>
</svg>
